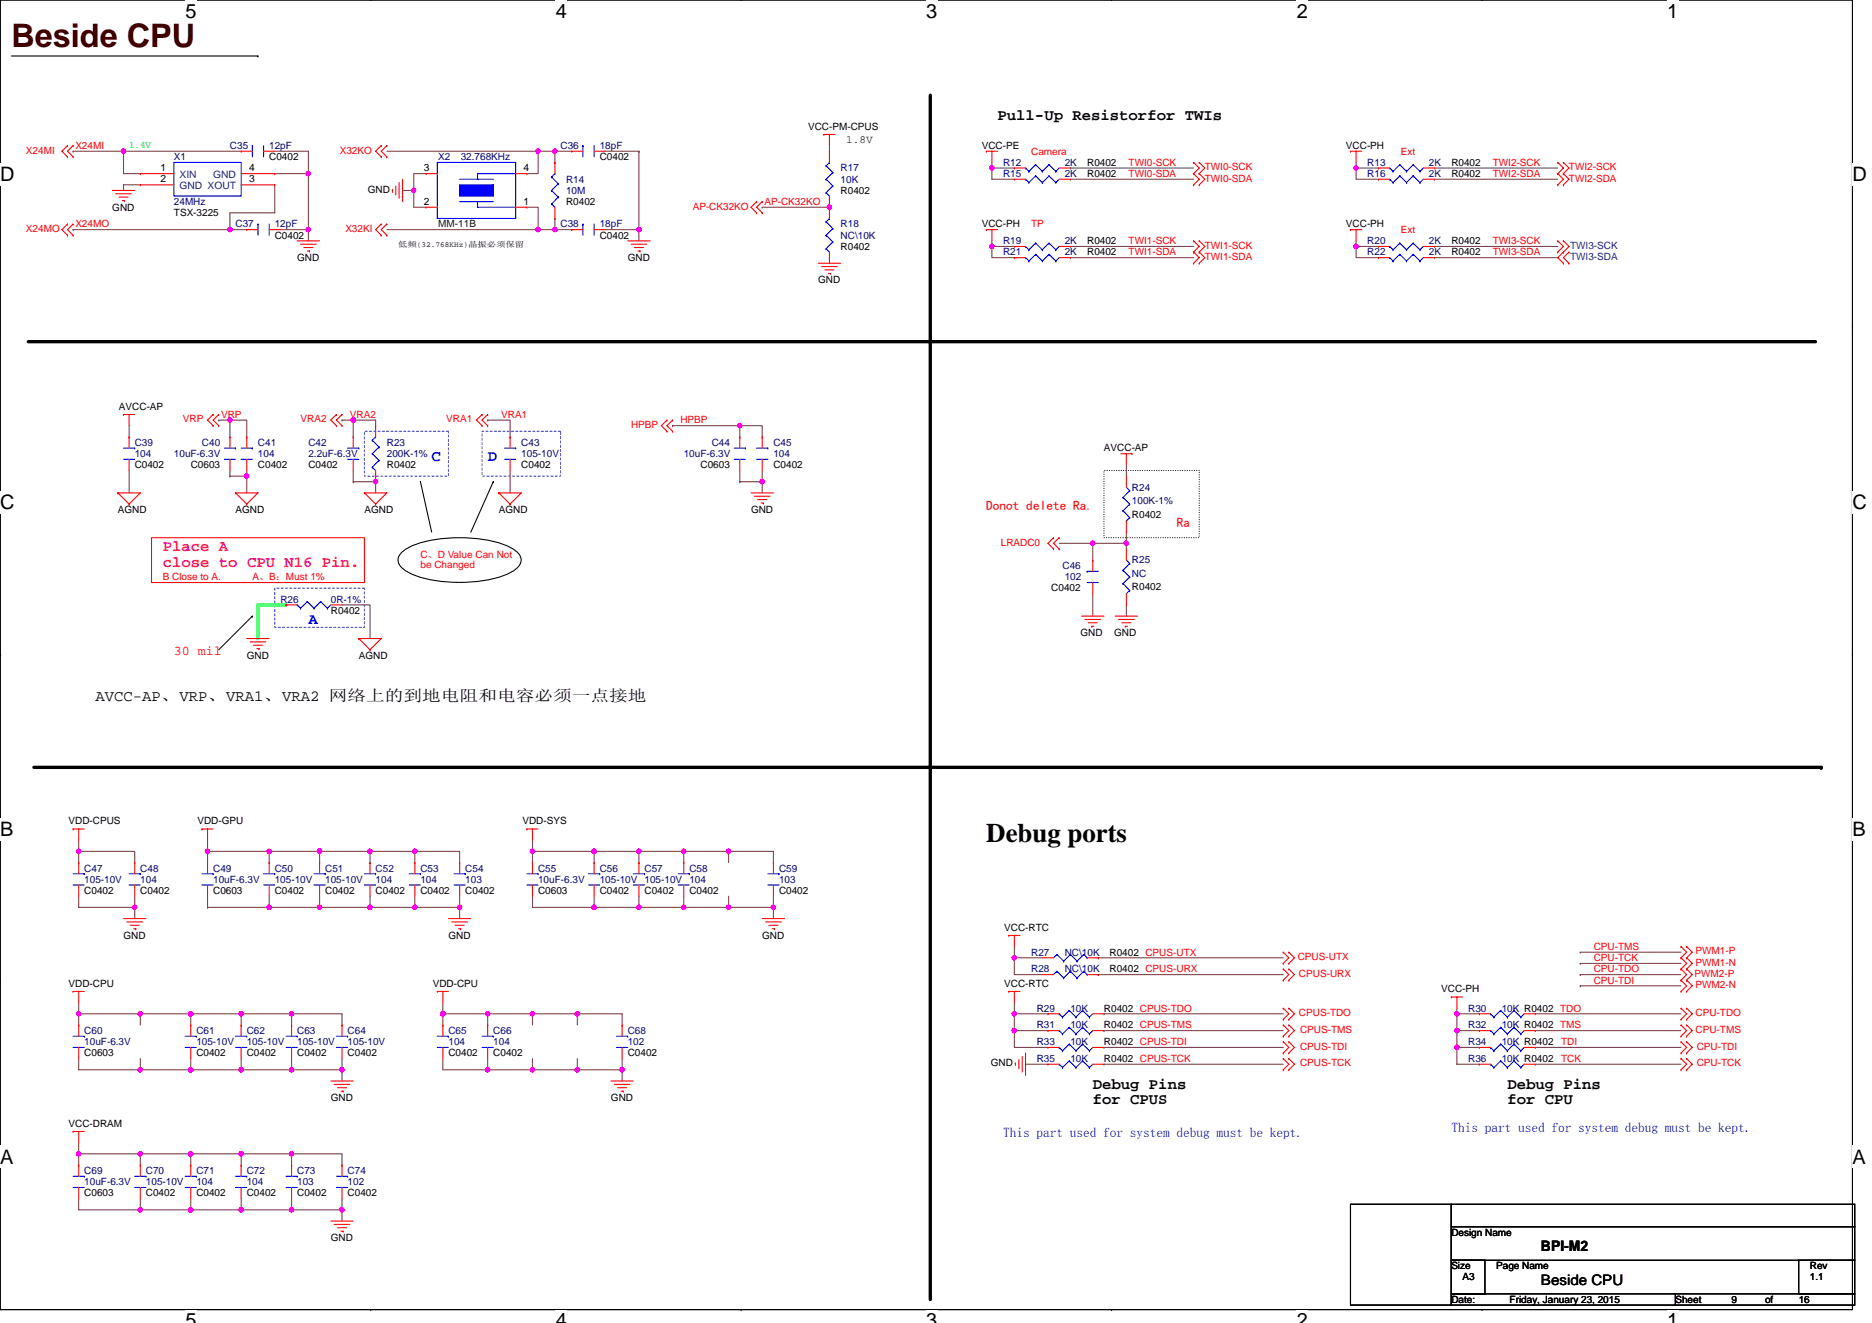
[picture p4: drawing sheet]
<svg xmlns="http://www.w3.org/2000/svg" width="297mm" height="210mm" viewBox="0 0 297 210" stroke-linecap="round" stroke-linejoin="round" font-family="sans-serif">
<path d="M0 0h293.9v207.9h-293.9z" fill="none" stroke="#000" stroke-width=".17"/>
<g fill="#fff">
<path d="M29.4 0h1.8v3.5h-1.8z"/>
<path d="M29.4 207.9h1.8v2h-1.8z"/>
</g>
<path d="M58.8 0h.1M58.8 207.9h.1" fill="none" stroke="#000" stroke-width=".17"/>
<g fill="#fff">
<path d="M88.2 0h1.8v3.5h-1.8z"/>
<path d="M88.2 207.9h1.8v2h-1.8z"/>
</g>
<path d="M117.6 0h.1M117.6 207.9h.1" fill="none" stroke="#000" stroke-width=".17"/>
<g fill="#fff">
<path d="M147 0h1.7v3.5h-1.7z"/>
<path d="M147 207.9h1.7v2h-1.7z"/>
</g>
<path d="M176.4 0h.1M176.4 207.9h.1" fill="none" stroke="#000" stroke-width=".17"/>
<g fill="#fff">
<path d="M205.8 0h1.7v3.5h-1.7z"/>
<path d="M205.8 207.9h1.7v2h-1.7z"/>
</g>
<path d="M235.2 0h.1M235.2 207.9h.1" fill="none" stroke="#000" stroke-width=".17"/>
<g fill="#fff">
<path d="M264.5 0h1.8v3.5h-1.8z"/>
<path d="M264.5 207.9h1.8v2h-1.8z"/>
<path d="M0 26h2.3v3.5h-2.3z"/>
<path d="M293.9 26h2.3v3.5h-2.3z"/>
<path d="M0 77.9h2.3v3.5h-2.3z"/>
<path d="M293.9 77.9h2.3v3.5h-2.3z"/>
</g>
<path d="M0 52h.1M293.9 52h.1" fill="none" stroke="#000" stroke-width=".17"/>
<g fill="#fff">
<path d="M0 129.9h2.1v3.5h-2.1z"/>
<path d="M293.9 129.9h2.1v3.5h-2.1z"/>
</g>
<path d="M0 103.9h.1M293.9 103.9h.1" fill="none" stroke="#000" stroke-width=".17"/>
<path d="M0 103.9h.1" fill="none" stroke="#000" stroke-width=".16"/>
<g fill="#fff">
<path d="M0 181.9h2.2v3.5h-2.2z"/>
<path d="M293.9 181.9h2.2v3.5h-2.2z"/>
</g>
<g fill="none" stroke="#000" stroke-width=".17">
<path d="M1.8 8.9h39.1M40.9 8.9h.1M66.7 76.5h.1M66.7 76.5l1.8 8M78.3 76.5h.1M78.3 76.5l-3.6 8M40 97.8h.1M40 97.8l-5.3 5.3M63.6 87.9a9.2 9.2 0 0 1 5.2-2.2 23.5 23.5 0 0 1 11.5 .9 4 4 0 0 1 2.3 1.8 1.71 1.71 0 0 1-.8 2 13.8 13.8 0 0 1-7.4 2 19.4 19.4 0 0 1-9.7-1.6 2.2 2.2 0 0 1-1.4-2.4zM0 155.9h.1M293.9 155.9h.1M214.3 191.1h16v16h-16z"/>
<path d="M230.3 191.1h64v3.6h-64zM230.3 194.7h64v5.3h-64zM230.3 200h5.3v5.4h-5.3zM230.3 205.4h35.6v1.7h-35.6zM265.8 205.4h28.5v1.7h-28.5zM285.4 200h8.9v5.4h-8.9z"/>
</g>
<path d="M57.8 68.5h13.4v7.1h-13.4zM76.5 68.5h12.4v7.1h-12.4zM43.6 93.3h14.2v6.3h-14.2z" fill="none" stroke="#8000ff" stroke-width=".17" stroke-dasharray=".3 .3"/>
<g fill="none" stroke="#f00" stroke-width=".17">
<path d="M10.7 23.1h.1M10.7 24.9h.1M10.7 35.6h.1M10.7 37.3h.1M10.7 23.1l-.9 .9 .9 .9M10.7 35.6l-.9 .8 .9 .9M11.6 23.1h.1M11.6 24.9h.1M11.6 35.6h.1M11.6 37.3h.1M11.6 23.1l-.9 .9 .9 .9M11.6 35.6l-.9 .8 .9 .9"/>
<path d="M17.8 30.2h3.6M18.3 30.8h2.5M18.9 31.3h1.4M19.4 31.8h.4M19.8 31.8h.1M22.3 27.6h.1M22.3 29.3h.1M22.3 27.6h5.3M22.3 29.3h5.3M38.3 24h.1M38.3 24h1.7M38.3 27.6h5.3"/>
<path d="M38.3 29.3h5.3M39.2 36.4h.1M39.2 36.4h1.7M41.8 24h1.8M42.7 36.4h1.8M43.6 29.3h.1M43.6 27.6h.1M47.2 38.2h3.5M47.7 38.8h2.5M48.2 39.3h1.5M48.8 39.8h.3M49.1 39.8h.1"/>
<path d="M60.5 35.6h.1M60.5 37.3h.1M60.5 23.1h.1M60.5 24.9h.1M60.5 35.6l-.9 .8 .9 .9M60.5 23.1l-.9 .9 .9 .9M61.4 35.6h.1M61.4 37.3h.1M61.4 23.1h.1M61.4 24.9h.1M61.4 35.6l-.9 .8 .9 .9M61.4 23.1l-.9 .9 .9 .9"/>
<path d="M62.3 30.4h.1M62.3 30.1v.3M62.8 29.5v1.4M63.3 29v2.5M63.9 28.4v3.6M67.6 32.9h.1M67.6 27.6h.1M67.6 27.6h1.8M67.6 32.9h1.8M81.8 27.6h1.8M81.8 32.9h1.8M83.6 32.9h.1"/>
<path d="M83.6 27.6h.1M88.1 32.9v1.8M88.1 25.8h.1M88.1 25.8v1.8M90.7 36.4h.1M90.7 24h.1M90.7 24h1.8M90.7 36.4h1.8M94.3 36.4h1.8M94.3 24h1.8M99.6 38.2h3.6M100.1 38.8h2.5"/>
<path d="M100.7 39.3h1.4M101.2 39.8h.4M101.6 39.8h.1M120.1 32h.1M120.1 33.8h.1M120.1 32l-.9 .9 .9 .9M120.9 32h.1M120.9 33.8h.1M120.9 32l-.8 .9 .8 .9M130.7 21.3h.1M130.7 21.3h1.8M131.6 21.3v1.8"/>
<path d="M131.6 32.9h.1M131.6 31.1v1.8M131.6 24h.1M131.6 24v1.8M131.6 32.9v1.8M156.5 24h.1M156.5 36.4h.1M156.5 24h1.8M156.5 36.4h1.8M157.4 24v1.8M157.4 36.4v1.8M160.9 39.1h.1"/>
<path d="M160.9 28.4h.1M160.9 26.7h.1M160.9 39.1h1.8M160.9 28.4h1.8M160.9 26.7h1.8M168.1 39.1h1.7M168.1 28.4h1.7M168.1 26.7h1.7M189.4 38.2h.1M189.4 29.3h.1M189.4 27.6h.1M189.4 25.8h.1"/>
<path d="M189.4 38.2l.9 .9-.9 .9M189.4 27.6l.9 .8-.9 .9M189.4 25.8l.9 .9-.9 .9M190.3 38.2h.1M190.3 29.3h.1M190.3 27.6h.1M190.3 25.8h.1M190.3 38.2l.9 .9-.9 .9M190.3 27.6l.9 .8-.9 .9M190.3 25.8l.9 .9-.9 .9M214.3 24h.1M214.3 36.4h.1"/>
<path d="M214.3 24h1.8M214.3 36.4h1.8M215.2 24v1.8M215.2 36.4v1.8M218.7 39.1h.1M218.7 28.4h.1M218.7 26.7h.1M218.7 39.1h1.8M218.7 28.4h1.8M218.7 26.7h1.8M225.8 39.1h1.8M225.8 28.4h1.8"/>
<path d="M225.8 26.7h1.8M247.2 29.3h.1M247.2 27.6h.1M247.2 25.8h.1M247.2 38.2h.1M247.2 27.6l.9 .8-.9 .9M247.2 25.8l.9 .9-.9 .9M247.2 38.2l.9 .9-.9 .9M248.1 29.3h.1M248.1 27.6h.1M248.1 25.8h.1M248.1 38.2h.1"/>
<path d="M248.1 27.6l.9 .8-.9 .9M248.1 25.8l.9 .9-.9 .9M248.1 38.2l.9 .9-1.8 1.8 .9 .9M129.8 41.8h3.6M130.4 42.3h2.5M130.9 42.8h1.4M131.4 43.4h.4M131.6 40v1.8M131.8 43.4h.1M160.9 40.9h.1M160.9 40.9h1.8M168.1 40.9h1.7"/>
<path d="M189.4 41.8h.1M189.4 40h.1M189.4 40l.9 .9-.9 .9M190.3 41.8h.1M190.3 40h.1M190.3 40l.9 .9-.9 .9M218.7 40.9h.1M218.7 40.9h1.8M225.8 40.9h1.8M247.2 40h.1M248.1 41.8h.1M248.1 40h.1"/>
<path d="M249 40h.1M249 41.8h.1M249 40l-.9 .9 .9 .9M18.7 78.2h3.6l-1.8 1.8M18.7 78.2h.1M18.7 78.2l1.8 1.8M19.6 65.8h.1M19.6 65.8h1.8M20.5 65.8v1.8M20.5 72.9v1.8M20.5 69.3h.1M20.5 69.3v1.8"/>
<path d="M33.8 65.8h.1M33.8 67.6h.1M33.8 65.8l-.9 .9 .9 .9M34.7 65.8h.1M34.7 67.6h.1M34.7 65.8l-.9 .9 .9 .9M36.5 72.9v1.8M36.5 69.3h.1M36.5 69.3v1.8M37.4 78.2h3.5l-1.7 1.8M37.4 78.2h.1M37.4 78.2l1.8 1.8"/>
<path d="M39.2 72.9v1.8M39.2 69.3h.1M39.2 69.3v1.8M53.4 65.8h.1M53.4 67.6h.1M53.4 65.8l-.9 .9 .9 .9M54.3 65.8h.1M54.3 67.6h.1M54.3 65.8l-.9 .9 .9 .9M56 72.9v1.8M56 69.3h.1M56 69.3v1.8"/>
<path d="M57.8 78.2h3.6l-1.8 1.8M57.8 78.2h.1M57.8 78.2l1.8 1.8M59.6 74.7v1.8M59.6 67.6h.1M59.6 67.6v1.7M76.5 65.8h.1M76.5 67.6h.1M76.5 65.8l-.9 .9 .9 .9M77.4 65.8h.1M77.4 67.6h.1M77.4 65.8l-.9 .9 .9 .9"/>
<path d="M79.2 78.2h3.5l-1.8 1.8M79.2 78.2h.1M79.2 78.2l1.7 1.8M80.9 72.9v1.8M80.9 69.3h.1M80.9 69.3v1.8M105.8 66.7h.1M105.8 68.5h.1M105.8 66.7l-.9 .9 .9 .9M106.7 66.7h.1M106.7 68.5h.1M106.7 66.7l-.9 .9 .9 .9"/>
<path d="M117.4 72.9v1.8M117.4 69.3h.1M117.4 69.3v1.8M119.2 78.2h3.5M119.7 78.8h2.5M120.2 79.3h1.5M120.8 79.8h.3M120.9 72.9v1.8M120.9 69.3h.1M120.9 69.3v1.8M121.1 79.8h.1M177.8 72h1.8"/>
<path d="M178.7 72v1.8M178.7 75.6v1.7M179.6 72h.1M20.5 80h.1M24 85.3h33.8v7.2h-33.8zM39.2 80h.1M45.4 96h.1M45.4 96h1.8M52.5 96h1.8M59.6 80h.1M80.9 80h.1M167.2 85.3h.1"/>
<path d="M167.2 87.1h.1M167.2 85.3l-.9 .9 .9 .9M168.1 85.3h.1M168.1 87.1h.1M168.1 85.3l-.9 .9 .9 .9M171.6 97.8h3.6M172.1 98.3h2.5M172.7 98.8h1.4M173.2 99.4h.1M173.2 99.4h.4M173.4 92.5v1.7M173.4 88.9h.1"/>
<path d="M173.4 88.9v1.8M177 97.8h3.5M177.5 98.3h2.5M178 98.8h1.4M178.6 99.4h.1M178.6 99.4h.3M178.7 87.1v1.8M178.7 96h.1M178.7 84.5h.1M178.7 82.7v1.8M178.7 94.2v1.8M39.2 101.3h3.5"/>
<path d="M39.7 101.9h2.5M40.2 102.4h1.5M40.8 103h.3M41.1 103h.1M56.9 101.3h3.6l-1.8 1.8M56.9 101.3h.1M56.9 101.3l1.8 1.8M58.7 103.1h.1M11.6 131.6h.1M11.6 131.6h1.8M12.5 131.6v1.7M12.5 136.9h.1"/>
<path d="M12.5 136.9v1.8M21.4 136.9h.1M21.4 136.9v1.8M32 131.6h.1M32 131.6h1.8M32.9 131.6v1.7M32.9 136.9h.1M32.9 136.9v1.8M42.7 136.9h.1M42.7 136.9v1.8M50.7 136.9h.1M50.7 136.9v1.8"/>
<path d="M58.7 136.9h.1M58.7 136.9v1.8M65.8 136.9h.1M65.8 136.9v1.8M72.9 136.9h.1M72.9 136.9v1.8M83.6 131.6h.1M83.6 131.6h1.8M84.5 131.6v1.7M84.5 136.9h.1M84.5 136.9v1.8M94.3 136.9h.1"/>
<path d="M94.3 136.9v1.8M101.4 136.9h.1M101.4 136.9v1.8M108.5 136.9h.1M108.5 136.9v1.8M122.7 136.9h.1M122.7 136.9v1.8M11.6 157.4h.1M11.6 157.4h1.8M12.5 157.4v1.7M12.5 140.5v1.7M19.6 145.8h3.6"/>
<path d="M20.1 146.3h2.5M20.7 146.9h1.4M21.2 147.4h.3M21.4 140.5v1.7M21.5 147.4h.1M32.9 140.5v1.7M42.7 140.5v1.7M50.7 140.5v1.7M58.7 140.5v1.7M65.8 140.5v1.7M69.4 157.4h.1M69.4 157.4h1.8"/>
<path d="M70.3 157.4v1.7M71.2 145.8h3.5M71.7 146.3h2.5M72.2 146.9h1.5M72.8 147.4h.3M72.9 140.5v1.7M73.1 147.4h.1M84.5 140.5v1.7M94.3 140.5v1.7M101.4 140.5v1.7M108.5 140.5v1.7M120.9 145.8h3.6"/>
<path d="M121.5 146.3h2.5M122 146.9h1.4M122.6 147.4h.3M122.7 140.5v1.7M122.9 147.4h.1M160.1 157.4h.1M160.1 148.5h.1M160.1 157.4h1.7M160.1 148.5h1.7M160.9 157.4v1.7M160.9 148.5v1.7M165.4 152h1.8"/>
<path d="M165.4 154.7h1.8M172.5 152h1.8M172.5 154.7h1.8M174.3 152h.1M174.3 154.7h.1M203.6 151.1h.1M203.6 152.9h.1M203.6 153.8h.1M203.6 155.6h.1M203.6 151.1l.9 .9-.9 .9M203.6 153.8l.9 .9-.9 .9M204.5 151.1h.1"/>
<path d="M204.5 152.9h.1M204.5 153.8h.1M204.5 155.6h.1M204.5 151.1l.9 .9-.9 .9M204.5 153.8l.9 .9-.9 .9M230.3 158.2h.1M230.3 158.2h1.8M231.2 158.2v1.8M266.7 152h.1M266.7 150.2h.1M266.7 153.8h.1M266.7 155.6h.1"/>
<path d="M266.7 157.4h.1M266.7 150.2l.9 .9-.9 .9M266.7 152l.9 .9-.9 .9M266.7 153.8l.9 .9-.9 .9M266.7 155.6l.9 .9-.9 .9M267.6 152h.1M267.6 150.2h.1M267.6 153.8h.1M267.6 155.6h.1M267.6 157.4h.1M267.6 150.2l.9 .9-.9 .9M267.6 152l.9 .9-.9 .9"/>
<path d="M267.6 153.8l.9 .9-.9 .9M267.6 155.6l.9 .9-.9 .9M11.6 179.6h.1M11.6 179.6h1.8M12.5 179.6v1.8M12.5 166.2v1.8M12.5 162.7h.1M12.5 162.7v1.8M30.3 166.2v1.8M30.3 162.7h.1M30.3 162.7v1.8M38.3 166.2v1.8"/>
<path d="M38.3 162.7h.1M38.3 162.7v1.8M46.3 166.2v1.8M46.3 162.7h.1M46.3 162.7v1.8M52.5 171.6h3.5M53 172.1h2.5M53.5 172.6h1.5M54.1 173.2h.3M54.3 166.2v1.8M54.3 162.7h.1M54.3 162.7v1.8"/>
<path d="M54.4 173.2h.1M70.3 166.2v1.8M70.3 162.7h.1M70.3 162.7v1.8M77.4 166.2v1.8M77.4 162.7h.1M77.4 162.7v1.8M96.9 171.6h3.6M97.5 172.1h2.5M98 172.6h1.4M98.5 173.2h.4M98.7 166.2v1.8"/>
<path d="M98.7 162.7h.1M98.7 162.7v1.8M98.9 173.2h.1M161.1 168.7h.1M161.1 168.7v.4M161.7 168.2v1.4M162.2 167.7v2.5M162.7 167.1v3.6M166.3 168.9h.1M166.3 160.9h.1M166.3 166.2h.1M166.3 163.6h.1"/>
<path d="M166.3 163.6h1.8M166.3 168.9h1.8M166.3 160.9h1.8M166.3 166.2h1.8M173.4 168.9h1.8M173.4 160.9h1.8M173.4 166.2h1.8M173.4 163.6h1.8M203.6 162.7h.1M203.6 164.5h.1M203.6 168h.1M203.6 169.8h.1"/>
<path d="M203.6 160h.1M203.6 161.8h.1M203.6 165.4h.1M203.6 167.1h.1M203.6 162.7l.9 .9-.9 .9M203.6 168l.9 .9-.9 .9M203.6 160l.9 .9-.9 .9M203.6 165.4l.9 .8-.9 .9M204.5 162.7h.1M204.5 164.5h.1M204.5 168h.1M204.5 169.8h.1"/>
<path d="M204.5 160h.1M204.5 161.8h.1M204.5 165.4h.1M204.5 167.1h.1M204.5 162.7l.9 .9-.9 .9M204.5 168l.9 .9-.9 .9M204.5 160l.9 .9-.9 .9M204.5 165.4l.9 .8-.9 .9M234.7 163.6h.1M234.7 160.9h.1M234.7 168.9h.1M234.7 166.2h.1"/>
<path d="M234.7 163.6h1.8M234.7 168.9h1.8M234.7 160.9h1.8M234.7 166.2h1.8M241.8 163.6h1.8M241.8 160.9h1.8M241.8 168.9h1.8M241.8 166.2h1.8M266.7 161.8h.1M266.7 160h.1M266.7 169.8h.1M266.7 168h.1"/>
<path d="M266.7 164.5h.1M266.7 162.7h.1M266.7 167.1h.1M266.7 165.4h.1M266.7 160l.9 .9-.9 .9M266.7 168l.9 .9-.9 .9M266.7 162.7l.9 .9-.9 .9M266.7 165.4l.9 .8-.9 .9M267.6 161.8h.1M267.6 160h.1M267.6 169.8h.1M267.6 168h.1"/>
<path d="M267.6 164.5h.1M267.6 162.7h.1M267.6 167.1h.1M267.6 165.4h.1M267.6 160l.9 .9-.9 .9M267.6 168l.9 .9-.9 .9M267.6 162.7l.9 .9-.9 .9M267.6 165.4l.9 .8-.9 .9M12.5 188.5v1.7M12.5 184.9h.1M12.5 184.9v1.8M22.3 188.5v1.7"/>
<path d="M22.3 184.9h.1M22.3 184.9v1.8M30.3 188.5v1.7M30.3 184.9h.1M30.3 184.9v1.8M38.3 188.5v1.7M38.3 184.9h.1M38.3 184.9v1.8M46.3 188.5v1.7M46.3 184.9h.1M46.3 184.9v1.8M52.5 193.8h3.5"/>
<path d="M53 194.3h2.5M53.5 194.9h1.5M54.1 195.4h.3M54.3 188.5v1.7M54.3 184.9h.1M54.3 184.9v1.8M54.4 195.4h.1"/>
</g>
<path d="M147.6 15.1v191.1M4.5 54.2h283.6M5.4 121.8h283.6M289 121.8h.1" fill="none" stroke="#000" stroke-width=".53"/>
<path d="M175.2 74.7h15.1v10.6h-15.1z" fill="none" stroke="#000" stroke-width=".17" stroke-dasharray="0 .3"/>
<g fill="none" stroke="#804040" stroke-width=".17">
<path d="M11.6 36.4h.1M11.6 24h.1M11.6 36.4h27.6M11.6 24h8M19.6 24h.1M19.6 24h18.7M19.6 24v3.6h2.7M22.3 29.3h-2.7v.9M36.5 36.4h.1M43.6 24h5.3v3.6M43.6 29.3v4.5h-7.1v2.6M43.6 27.6h5.3"/>
<path d="M44.5 36.4h4.4M48.9 36.4h.1M48.9 27.6h.1M48.9 27.6v10.6M61.4 24h24v3.6h-1.8M63.9 30.2h1.8M65.7 30.2h.1M65.7 30.2v2.7h1.9M67.6 27.6h-1.9v2.6M83.6 32.9h1.8v3.5h-24M85.4 36.4h5.3M85.4 36.4h.1"/>
<path d="M85.4 24h.1M85.4 24h2.7M88.1 24h2.6M88.1 24h.1M88.1 34.7h.1M88.1 24v1.8M88.1 34.7v1.7M96.1 36.4h5.3M96.1 24h5.3M101.4 24v14.2M101.4 24h.1M120.9 32.9h.1"/>
<path d="M120.9 32.9h10.7M131.6 23.1v.9M157.4 26.7v1.7h3.5M157.4 26.7h.1M157.4 25.8v.9M157.4 39.1v1.8h3.5M157.4 39.1h.1M157.4 38.2v.9M157.4 39.1h3.5M157.4 26.7h3.5M169.8 39.1h.1M169.8 26.7h.1"/>
<path d="M169.8 28.4h.1M169.8 39.1h19.6M169.8 26.7h19.6M169.8 28.4h19.6M215.2 26.7v1.7h3.5M215.2 26.7h.1M215.2 25.8v.9M215.2 39.1v1.8h3.5M215.2 39.1h.1M215.2 38.2v.9M215.2 39.1h3.5M215.2 26.7h3.5"/>
<path d="M227.6 28.4h.1M227.6 26.7h.1M227.6 39.1h.1M227.6 39.1h19.6M227.6 26.7h19.6M227.6 28.4h19.6M169.8 40.9h.1M169.8 40.9h19.6M227.6 40.9h.1M227.6 40.9h19.6M20.5 67.6v1.7M20.5 74.7v3.5"/>
<path d="M34.7 66.7h.1M34.7 66.7h1.8M36.5 66.7v2.6M36.5 74.7v.9M36.5 75.6h.1M36.5 66.7h2.7v2.6M36.5 66.7h.1M36.5 75.6h2.7M39.2 74.7v.9M39.2 75.6v2.6M54.3 66.7h5.3v.9M54.3 66.7h.1"/>
<path d="M56 76.5h.1M56 66.7v2.6M56 74.7v1.8M56 76.5h3.6v1.7M56 66.7h.1M77.4 66.7h3.5v2.6M77.4 66.7h.1M80.9 74.7v3.5M106.7 67.6h.1M106.7 67.6h10.7M117.4 67.6h.1M117.4 67.6h3.5v1.7"/>
<path d="M117.4 76.5h.1M117.4 74.7v1.8M117.4 76.5h3.5M117.4 67.6v1.7M120.9 74.7v1.8M120.9 76.5v1.7M178.7 73.8v1.8M54.3 96h4.4v5.3M168.1 86.2h5.3M173.4 86.2h.1M173.4 86.2v2.7M173.4 94.2v3.6"/>
<path d="M173.4 86.2h5.3M178.7 84.5v1.7M178.7 96v1.8M178.7 86.2h.1M178.7 86.2v.9M12.5 135.1v1.8M12.5 135.1h8.9v1.8M12.5 135.1h.1M12.5 133.3v1.8M32.9 135.1h.1M32.9 135.1h9.8M32.9 133.3v1.8"/>
<path d="M32.9 135.1v1.8M42.7 135.1v1.8M42.7 135.1h.1M42.7 135.1h23.1M50.7 135.1v1.8M50.7 135.1h.1M58.7 135.1v1.8M58.7 135.1h.1M65.8 135.1h7.1v1.8M65.8 135.1h.1M65.8 135.1v1.8M84.5 133.3v1.8"/>
<path d="M84.5 135.1h.1M84.5 135.1h9.8M84.5 135.1v1.8M94.3 135.1h28.4v1.8M94.3 135.1h.1M94.3 135.1v1.8M101.4 135.1v1.8M101.4 135.1h.1M108.5 135.1v1.8M108.5 135.1h.1M115.6 135.1v1.8M115.6 135.1h.1"/>
<path d="M12.5 159.1v1.8M12.5 142.2v1.8h8.9M21.4 144h.1M21.4 142.2v1.8M21.4 144v1.8M32.9 144h.1M32.9 142.2v1.8M32.9 144h9.8M42.7 144h8M42.7 142.2v1.8M50.7 142.2v1.8M50.7 144h.1"/>
<path d="M50.7 144h22.2M58.7 142.2v1.8M58.7 144h.1M65.8 142.2v1.8M65.8 144h.1M70.3 159.1v1.8M72.9 142.2v1.8M72.9 144v1.8M84.5 142.2v1.8h9.8M94.3 144h.1M94.3 142.2v1.8M94.3 144h28.4"/>
<path d="M101.4 142.2v1.8M101.4 144h.1M108.5 142.2v1.8M108.5 144h.1M115.6 142.2v1.8M115.6 144h.1M122.7 144h.1M122.7 142.2v1.8M122.7 144v1.8M160.9 159.1v1.8M160.9 152v2.7h4.5M160.9 152h.1"/>
<path d="M160.9 150.2v1.8M160.9 152h4.5M174.3 152h.1M174.3 154.7h.1M174.3 152h29.3M174.3 154.7h29.3M250.7 151.1h.1M250.7 152.9h.1M250.7 154.7h.1M250.7 156.5h.1M250.7 154.7h16M250.7 151.1h16"/>
<path d="M250.7 152.9h16M250.7 156.5h16M12.5 160.9h.1M12.5 160.9h41.8v1.8M12.5 160.9v1.8M12.5 168v1.8h9.8M22.3 169.8h.1M22.3 160.9v1.8M22.3 160.9h.1M22.3 168v1.8M22.3 169.8h32M30.3 168v1.8"/>
<path d="M30.3 160.9v1.8M30.3 160.9h.1M30.3 169.8h.1M38.3 160.9v1.8M38.3 168v1.8M38.3 169.8h.1M38.3 160.9h.1M46.3 168v1.8M46.3 169.8h.1M46.3 160.9v1.8M46.3 160.9h.1M54.3 169.8h.1"/>
<path d="M54.3 168v1.8M54.3 169.8v1.8M70.3 160.9h.1M70.3 160.9h28.4v1.8M70.3 168v1.8h7.1M70.3 160.9v1.8M77.4 168v1.8M77.4 160.9v1.8M77.4 160.9h.1M77.4 169.8h.1M77.4 169.8h21.3M84.5 160.9v1.8"/>
<path d="M84.5 168v1.8M84.5 169.8h.1M84.5 160.9h.1M91.6 168v1.8M91.6 169.8h.1M91.6 160.9v1.8M91.6 160.9h.1M98.7 169.8h.1M98.7 168v1.8M98.7 169.8v1.8M160.9 160.9h.1M160.9 160.9v2.7h5.4"/>
<path d="M160.9 163.6v2.6h5.4M160.9 163.6h.1M160.9 160.9h5.4M162.7 168.9h3.6M175.2 163.6h.1M175.2 160.9h.1M175.2 166.2h.1M175.2 168.9h.1M175.2 160.9h28.4M175.2 163.6h28.4M175.2 166.2h28.4M175.2 168.9h28.4"/>
<path d="M231.2 160.9h.1M231.2 163.6h.1M231.2 166.2h.1M231.2 163.6v2.6M231.2 166.2v2.7h3.5M231.2 160v.9h3.5M231.2 163.6h3.5M231.2 166.2h3.5M231.2 160.9v2.7M243.6 160.9h.1M243.6 163.6h.1M243.6 166.2h.1"/>
<path d="M243.6 168.9h.1M243.6 160.9h23.1M243.6 163.6h23.1M243.6 166.2h23.1M243.6 168.9h23.1M12.5 183.1h.1M12.5 181.4v1.7M12.5 183.1h41.8v1.8M12.5 183.1v1.8M12.5 190.2v1.8h9.8M22.3 192h.1M22.3 183.1v1.8"/>
<path d="M22.3 183.1h.1M22.3 190.2v1.8M22.3 192h32M30.3 190.2v1.8M30.3 183.1v1.8M30.3 183.1h.1M30.3 192h.1M38.3 183.1v1.8M38.3 190.2v1.8M38.3 192h.1M38.3 183.1h.1M46.3 190.2v1.8"/>
<path d="M46.3 192h.1M46.3 183.1v1.8M46.3 183.1h.1M54.3 192h.1M54.3 190.2v1.8M54.3 192v1.8"/>
</g>
<g fill="#f0f" stroke="#f0f" stroke-width=".17">
<circle cx="19.6" cy="24" r=".35"/>
<circle cx="48.9" cy="36.4" r=".35"/>
<circle cx="48.9" cy="27.5" r=".35"/>
<circle cx="36.5" cy="36.4" r=".35"/>
<circle cx="101.4" cy="36.4" r=".35"/>
<circle cx="85.4" cy="36.4" r=".35"/>
<circle cx="88" cy="24" r=".35"/>
<circle cx="88" cy="36.4" r=".35"/>
<circle cx="131.6" cy="32.9" r=".35"/>
<circle cx="59.6" cy="76.4" r=".35"/>
<circle cx="56" cy="66.7" r=".35"/>
<circle cx="39.1" cy="75.6" r=".35"/>
<circle cx="36.5" cy="66.7" r=".35"/>
<circle cx="160.9" cy="160.9" r=".35"/>
<circle cx="160.9" cy="163.6" r=".35"/>
<circle cx="160.9" cy="152" r=".35"/>
<circle cx="231.2" cy="160.9" r=".35"/>
<circle cx="231.2" cy="163.6" r=".35"/>
<circle cx="231.2" cy="166.2" r=".35"/>
<circle cx="65.6" cy="30.2" r=".34"/>
<circle cx="157.4" cy="26.7" r=".35"/>
<circle cx="12.5" cy="160.9" r=".35"/>
<circle cx="122.7" cy="144" r=".35"/>
<circle cx="115.6" cy="144" r=".35"/>
<circle cx="115.6" cy="135.1" r=".35"/>
<circle cx="108.5" cy="144" r=".35"/>
<circle cx="94.3" cy="144" r=".35"/>
<circle cx="101.4" cy="135.1" r=".35"/>
<circle cx="94.3" cy="135.1" r=".35"/>
<circle cx="108.5" cy="135.1" r=".35"/>
<circle cx="21.4" cy="144" r=".35"/>
<circle cx="12.5" cy="135.1" r=".35"/>
<circle cx="72.9" cy="144" r=".35"/>
<circle cx="65.8" cy="144" r=".35"/>
<circle cx="65.8" cy="135.1" r=".35"/>
<circle cx="58.7" cy="144" r=".35"/>
<circle cx="50.7" cy="135.1" r=".35"/>
<circle cx="42.7" cy="135.1" r=".35"/>
<circle cx="32.9" cy="135.1" r=".35"/>
<circle cx="54.3" cy="169.8" r=".35"/>
<circle cx="46.3" cy="169.8" r=".35"/>
<circle cx="42.7" cy="144" r=".35"/>
<circle cx="46.3" cy="160.9" r=".35"/>
<circle cx="38.3" cy="169.8" r=".35"/>
<circle cx="30.3" cy="169.8" r=".35"/>
<circle cx="22.3" cy="169.8" r=".35"/>
<circle cx="30.3" cy="160.9" r=".35"/>
<circle cx="22.3" cy="160.9" r=".35"/>
<circle cx="84.5" cy="135.1" r=".35"/>
<circle cx="70.3" cy="160.9" r=".35"/>
<circle cx="98.7" cy="169.8" r=".35"/>
<circle cx="91.6" cy="169.8" r=".35"/>
<circle cx="91.6" cy="160.9" r=".35"/>
<circle cx="84.5" cy="169.8" r=".35"/>
<circle cx="77.4" cy="160.9" r=".35"/>
<circle cx="58.7" cy="135.1" r=".35"/>
<circle cx="38.3" cy="160.9" r=".35"/>
<circle cx="50.7" cy="144" r=".35"/>
<circle cx="101.4" cy="144" r=".35"/>
<circle cx="173.4" cy="86.2" r=".35"/>
<circle cx="77.4" cy="169.8" r=".35"/>
<circle cx="84.5" cy="160.9" r=".35"/>
<circle cx="12.5" cy="183.1" r=".35"/>
<circle cx="54.3" cy="192" r=".35"/>
<circle cx="46.3" cy="192" r=".35"/>
<circle cx="46.3" cy="183.1" r=".35"/>
<circle cx="38.3" cy="192" r=".35"/>
<circle cx="30.3" cy="192" r=".35"/>
<circle cx="22.3" cy="192" r=".35"/>
<circle cx="30.3" cy="183.1" r=".35"/>
<circle cx="22.3" cy="183.1" r=".35"/>
<circle cx="38.3" cy="183.1" r=".35"/>
<circle cx="85.4" cy="24" r=".35"/>
<circle cx="157.4" cy="39.1" r=".35"/>
<circle cx="117.4" cy="67.6" r=".35"/>
<circle cx="120.9" cy="76.4" r=".35"/>
<circle cx="215.2" cy="26.7" r=".35"/>
<circle cx="215.2" cy="39.1" r=".35"/>
<circle cx="178.7" cy="86.2" r=".35"/>
</g>
<path d="M40.9 96v5.3M40.9 96h.1M40.9 96h4.5" fill="none" stroke="#00ff40" stroke-width=".53"/>
<g fill="none" stroke="#00f" stroke-width=".17">
<path d="M27.6 25.8h10.7v5.3h-10.7zM40 23.1h.1M40 23.1v1.8M40.9 35.6h.1M40.9 35.6v1.7M41.8 23.1v1.8M42.7 35.6v1.7M69.4 25.8h12.4v8.9h-12.4zM72.9 28.4h5.4M72.9 32h5.4M75.8 27.6h6M75.8 32v.9h6"/>
<path d="M75.8 27.6h.1M75.8 27.6v.8M87.5 32.4h.1M87.5 30.2h.1M87.5 28.1h.1M87.5 32.4l.6 .5M87.5 30.2l1.1 1.1M87.5 28.1l1.1 1.1M88.1 27.6h.1M88.1 27.6l-.6 .5M88.6 31.3h.1M88.6 29.2h.1"/>
<path d="M88.6 31.3l-1.1 1.1M88.6 29.2l-1.1 1M92.5 35.6h.1M92.5 23.1h.1M92.5 23.1v1.8M92.5 35.6v1.7M94.3 35.6v1.7M94.3 23.1v1.8M131.1 39.5h.1M131.1 37.3h.1M131.1 35.2h.1M131.1 30.6h.1"/>
<path d="M131.1 28.4h.1M131.1 26.3h.1M131.1 39.5l.5 .5M131.1 37.3l1 1.1M131.1 35.2l1 1.1M131.1 30.6l.5 .5M131.1 28.4l1 1.1M131.1 26.3l1 1.1M131.6 34.7h.1M131.6 25.8h.1M131.6 34.7l-.5 .5M131.6 25.8l-.5 .5"/>
<path d="M132.1 38.4h.1M132.1 36.3h.1M132.1 29.5h.1M132.1 27.4h.1M132.1 38.4l-1 1.1M132.1 36.3l-1 1M132.1 29.5l-1 1.1M132.1 27.4l-1 1M162.7 39.1h.1M162.7 28.4h.1M162.7 26.7h.1M162.7 39.1l.6 .5"/>
<path d="M162.7 28.4l.6 .6M162.7 26.7l.6 .5M163.3 39.6h.1M163.3 29h.1M163.3 27.2h.1M164.3 38.6h.1M164.3 27.9h.1M164.3 26.1h.1M164.3 38.6l1.1 1M164.3 38.6l-1 1M164.3 27.9l1.1 1.1M164.3 27.9l-1 1.1"/>
<path d="M164.3 26.1l1.1 1.1M164.3 26.1l-1 1.1M165.4 39.6h.1M165.4 29h.1M165.4 27.2h.1M166.5 38.6h.1M166.5 27.9h.1M166.5 26.1h.1M166.5 38.6l1 1M166.5 38.6l-1.1 1M166.5 27.9l1 1.1M166.5 27.9l-1.1 1.1"/>
<path d="M166.5 26.1l1 1.1M166.5 26.1l-1.1 1.1M167.5 39.6h.1M167.5 29h.1M167.5 27.2h.1M168.1 39.1l-.6 .5M168.1 28.4l-.6 .6M168.1 26.7l-.6 .5M220.5 39.1h.1M220.5 28.4h.1M220.5 26.7h.1M220.5 39.1l.5 .5"/>
<path d="M220.5 28.4l.5 .6M220.5 26.7l.5 .5M221 39.6h.1M221 29h.1M221 27.2h.1M222.1 38.6h.1M222.1 27.9h.1M222.1 26.1h.1M222.1 38.6l1.1 1M222.1 38.6l-1.1 1M222.1 27.9l1.1 1.1M222.1 27.9l-1.1 1.1"/>
<path d="M222.1 26.1l1.1 1.1M222.1 26.1l-1.1 1.1M223.2 39.6h.1M223.2 29h.1M223.2 27.2h.1M224.2 38.6h.1M224.2 27.9h.1M224.2 26.1h.1M224.2 38.6l1.1 1M224.2 38.6l-1 1M224.2 27.9l1.1 1.1M224.2 27.9l-1 1.1"/>
<path d="M224.2 26.1l1.1 1.1M224.2 26.1l-1 1.1M225.3 39.6h.1M225.3 29h.1M225.3 27.2h.1M225.8 39.1l-.5 .5M225.8 28.4l-.5 .6M225.8 26.7l-.5 .5M162.7 40.9h.1M162.7 40.9l.6 .5M163.3 41.4h.1M164.3 40.4h.1"/>
<path d="M164.3 40.4l1.1 1M164.3 40.4l-1 1M165.4 41.4h.1M166.5 40.4h.1M166.5 40.4l1 1M166.5 40.4l-1.1 1M167.5 41.4h.1M168.1 40.9l-.6 .5M220.5 40.9h.1M220.5 40.9l.5 .5M221 41.4h.1M222.1 40.4h.1"/>
<path d="M222.1 40.4l1.1 1M222.1 40.4l-1.1 1M223.2 41.4h.1M224.2 40.4h.1M224.2 40.4l1.1 1M224.2 40.4l-1 1M225.3 41.4h.1M225.8 40.9l-.5 .5M19.6 72.9h1.8M19.6 71.1h1.8M21.4 71.1h.1M35.6 72.9h1.8"/>
<path d="M35.6 71.1h1.8M37.4 71.1h.1M38.3 72.9h1.7M38.3 71.1h1.7M40 71.1h.1M55.2 72.9h1.7M55.2 71.1h1.7M56.9 71.1h.1M59.1 74.1h.1M59.1 72h.1M59.1 69.9h.1M59.1 74.1l.5 .6"/>
<path d="M59.1 72l1 1.1M59.1 69.9l1 1.1M59.6 69.3h.1M59.6 69.3l-.5 .6M60.1 73.1h.1M60.1 71h.1M60.1 73.1l-1 1M60.1 71l-1 1M80 72.9h1.8M80 71.1h1.8M81.8 71.1h.1M116.5 72.9h1.8"/>
<path d="M116.5 71.1h1.8M118.3 71.1h.1M120.1 72.9h1.7M120.1 71.1h1.7M121.8 71.1h.1M178.2 79h.1M178.2 79l1.1 1M178.7 77.3l.6 .6M179.3 77.9h.1M179.3 77.9l-1.1 1.1M47.2 96h.1M47.2 96l.5 .5"/>
<path d="M47.7 96.5h.1M48.8 95.5h.1M48.8 95.5l1 1M48.8 95.5l-1.1 1M49.8 96.5h.1M50.9 95.5h.1M50.9 95.5l1.1 1M50.9 95.5l-1.1 1M52 96.5h.1M52.5 96l-.5 .5M172.5 92.5h1.8M172.5 90.7h.1"/>
<path d="M172.5 90.7h1.8M178.2 90.5h.1M178.2 92.6h.1M178.2 81.1h.1M178.2 90.5l1.1 1.1M178.2 92.6l1.1 1.1M178.2 81.1l1.1 1M178.7 94.2h.1M178.7 82.7h.1M178.7 88.9l.6 .5M179.3 89.4h.1M179.3 91.6h.1"/>
<path d="M179.3 93.7h.1M179.3 80h.1M179.3 82.1h.1M179.3 89.4l-1.1 1.1M179.3 91.6l-1.1 1M179.3 93.7l-.6 .5M179.3 80l-1.1 1.1M179.3 82.1l-.6 .6M11.6 138.7h1.8M13.4 138.7h.1M20.5 138.7h1.8M22.3 138.7h.1"/>
<path d="M32 138.7h1.8M33.8 138.7h.1M41.8 138.7h1.8M43.6 138.7h.1M49.8 138.7h1.8M51.6 138.7h.1M57.8 138.7h1.8M59.6 138.7h.1M64.9 138.7h1.8M66.7 138.7h.1M72 138.7h1.8M73.8 138.7h.1"/>
<path d="M83.6 138.7h1.8M85.4 138.7h.1M93.4 138.7h1.8M95.2 138.7h.1M100.5 138.7h1.8M102.3 138.7h.1M107.6 138.7h1.8M109.4 138.7h.1M121.8 138.7h1.8M123.6 138.7h.1M11.6 140.5h1.8M20.5 140.5h1.8"/>
<path d="M32 140.5h1.8M41.8 140.5h1.8M49.8 140.5h1.8M57.8 140.5h1.8M64.9 140.5h1.8M72 140.5h1.8M83.6 140.5h1.8M93.4 140.5h1.8M100.5 140.5h1.8M107.6 140.5h1.8M121.8 140.5h1.8M167.7 151.5h.1"/>
<path d="M167.7 154.2h.1M167.7 151.5l-.5 .5M167.7 151.5l1.1 1M167.7 154.2l-.5 .5M167.7 154.2l1.1 1M168.8 152.5h.1M168.8 155.2h.1M169.8 151.5h.1M169.8 154.2h.1M169.8 151.5l-1 1M169.8 151.5l1.1 1M169.8 154.2l-1 1"/>
<path d="M169.8 154.2l1.1 1M170.9 152.5h.1M170.9 155.2h.1M172 151.5h.1M172 154.2h.1M172 151.5l-1.1 1M172 151.5l.5 .5M172 154.2l-1.1 1M172 154.2l.5 .5M172.5 152h.1M172.5 154.7h.1M11.6 166.2h1.8"/>
<path d="M11.6 164.5h1.8M13.4 164.5h.1M29.4 166.2h1.8M29.4 164.5h1.8M31.2 164.5h.1M37.4 166.2h1.8M37.4 164.5h1.8M39.2 164.5h.1M45.4 166.2h1.8M45.4 164.5h1.8M47.2 164.5h.1M53.4 166.2h1.8"/>
<path d="M53.4 164.5h1.8M55.2 164.5h.1M69.4 166.2h1.8M69.4 164.5h1.8M71.2 164.5h.1M76.5 166.2h1.8M76.5 164.5h1.8M78.3 164.5h.1M97.8 166.2h1.8M97.8 164.5h1.8M99.6 164.5h.1M168.1 168.9h.1"/>
<path d="M168.1 160.9h.1M168.1 166.2h.1M168.1 163.6h.1M168.1 168.9l.5 .5M168.1 160.9l.5 .5M168.1 166.2l.5 .6M168.1 163.6l.5 .5M168.6 169.4h.1M168.6 161.4h.1M168.6 166.8h.1M168.6 164.1h.1M169.7 168.4h.1"/>
<path d="M169.7 160.4h.1M169.7 165.7h.1M169.7 163h.1M169.7 168.4l1 1M169.7 168.4l-1.1 1M169.7 160.4l1 1M169.7 160.4l-1.1 1M169.7 165.7l1 1.1M169.7 165.7l-1.1 1.1M169.7 163l1 1.1M169.7 163l-1.1 1.1M170.7 169.4h.1"/>
<path d="M170.7 161.4h.1M170.7 166.8h.1M170.7 164.1h.1M171.8 168.4h.1M171.8 160.4h.1M171.8 165.7h.1M171.8 163h.1M171.8 168.4l1.1 1M171.8 168.4l-1.1 1M171.8 160.4l1.1 1M171.8 160.4l-1.1 1M171.8 165.7l1.1 1.1"/>
<path d="M171.8 165.7l-1.1 1.1M171.8 163l1.1 1.1M171.8 163l-1.1 1.1M172.9 169.4h.1M172.9 161.4h.1M172.9 166.8h.1M172.9 164.1h.1M173.4 168.9l-.5 .5M173.4 160.9l-.5 .5M173.4 166.2l-.5 .6M173.4 163.6l-.5 .5M236.5 163.6h.1"/>
<path d="M236.5 160.9h.1M236.5 168.9h.1M236.5 166.2h.1M236.5 163.6l.5 .5M236.5 160.9l.5 .5M236.5 168.9l.5 .5M236.5 166.2l.5 .6M237 164.1h.1M237 161.4h.1M237 169.4h.1M237 166.8h.1M238.1 163h.1"/>
<path d="M238.1 160.4h.1M238.1 168.4h.1M238.1 165.7h.1M238.1 163l1.1 1.1M238.1 163l-1.1 1.1M238.1 160.4l1.1 1M238.1 160.4l-1.1 1M238.1 168.4l1.1 1M238.1 168.4l-1.1 1M238.1 165.7l1.1 1.1M238.1 165.7l-1.1 1.1M239.2 164.1h.1"/>
<path d="M239.2 161.4h.1M239.2 169.4h.1M239.2 166.8h.1M240.2 163h.1M240.2 160.4h.1M240.2 168.4h.1M240.2 165.7h.1M240.2 163l1.1 1.1M240.2 163l-1 1.1M240.2 160.4l1.1 1M240.2 160.4l-1 1M240.2 168.4l1.1 1"/>
<path d="M240.2 168.4l-1 1M240.2 165.7l1.1 1.1M240.2 165.7l-1 1.1M241.3 164.1h.1M241.3 161.4h.1M241.3 169.4h.1M241.3 166.8h.1M241.8 163.6l-.5 .5M241.8 160.9l-.5 .5M241.8 168.9l-.5 .5M241.8 166.2l-.5 .6M11.6 188.5h1.8"/>
<path d="M11.6 186.7h1.8M13.4 186.7h.1M21.4 188.5h1.8M21.4 186.7h1.8M23.2 186.7h.1M29.4 188.5h1.8M29.4 186.7h1.8M31.2 186.7h.1M37.4 188.5h1.8M37.4 186.7h1.8M39.2 186.7h.1M45.4 188.5h1.8"/>
<path d="M45.4 186.7h1.8M47.2 186.7h.1M53.4 188.5h1.8M53.4 186.7h1.8M55.2 186.7h.1"/>
</g>
<path d="M72.9 29.3v1.8h5.4v-1.8z" fill-rule="evenodd" fill="#00f" stroke="#00f" stroke-width=".17"/>
<text font-size="5.1" fill="#400000" x="1.8" y="7.4">Beside CPU</text>
<text font-size="4.3" x="156.5" y="133.7">Debug ports</text>
<g font-size="3.2">
<text x="29.4" y="2.8">5</text>
<text x="88.2" y="2.8">4</text>
<text x="147" y="2.8">3</text>
<text x="205.8" y="2.8">2</text>
<text x="264.5" y="2.8">1</text>
<text x="0" y="28.8">D</text>
<text x="293.9" y="28.8">D</text>
<text x="0" y="80.8">C</text>
<text x="293.9" y="80.8">C</text>
<text x="0" y="132.7">B</text>
<text x="293.9" y="132.7">B</text>
<text x="0" y="184.7">A</text>
<text x="293.9" y="184.7">A</text>
<text x="29.4" y="210.7">5</text>
<text x="88.2" y="210.7">4</text>
<text x="147" y="210.7">3</text>
<text x="205.8" y="210.7">2</text>
<text x="264.5" y="210.7">1</text>
</g>
<g font-size="2.5">
<text x="158.3" y="19">Pull-Up Resistorfor TWIs</text>
<text x="15.2" y="111.3">AVCC-AP、VRP、VRA1、VRA2 网络上的到地电阻和电容必须一点接地</text>
<text x="173.4" y="172.8">Debug Pins</text>
<text x="239.2" y="172.8">Debug Pins</text>
<text x="173.4" y="175.3">for CPUS</text>
<text x="239.2" y="175.3">for CPU</text>
</g>
<g font-size="2.5" fill="#00f">
<text x="68.5" y="73.2">C</text>
<text x="77.4" y="73.2">D</text>
<text x="48.9" y="99">A</text>
</g>
<g font-size="2.5" fill="#ff0080">
<text x="25.8" y="87.4">Place A</text>
<text x="25.8" y="89.9">close to CPU N16 Pin.</text>
</g>
<g font-size="2.3">
<text x="244.5" y="203.9">Beside CPU</text>
<text x="244.5" y="198.6">BPI-M2</text>
</g>
<g font-size="2.1" fill="#f00">
<text x="156.5" y="80.9">Donot delete Ra.</text>
<text x="186.7" y="83.6">Ra</text>
<text x="27.6" y="103.9">30 mil</text>
</g>
<g font-size="2.1" fill="#00f">
<text x="230.3" y="179.6">This part used for system debug must be kept.</text>
<text x="159.2" y="180.5">This part used for system debug must be kept.</text>
</g>
<text font-size="1.8" fill="#008000" x="134.3" y="22.7">1.8V</text>
<g font-size="1.6" fill="#f00">
<text x="12" y="23.6">X24MI</text>
<text x="4.1" y="24.4">X24MI</text>
<text x="53.9" y="24.4">X32KO</text>
<text x="163.6" y="24.5">Camera</text>
<text x="179.1" y="26.3">TWI0-SCK</text>
<text x="179.1" y="28.1">TWI0-SDA</text>
<text x="191.2" y="28.8">TWI0-SDA</text>
<text x="191.2" y="27">TWI0-SCK</text>
<text x="222.3" y="24.5">Ext</text>
<text x="236.9" y="28.1">TWI2-SDA</text>
<text x="236.9" y="26.3">TWI2-SCK</text>
<text x="249" y="28.8">TWI2-SDA</text>
<text x="249" y="27">TWI2-SCK</text>
<text x="109.9" y="33.3">AP-CK32KO</text>
<text x="121.3" y="32.5">AP-CK32KO</text>
<text x="4.1" y="36.8">X24MO</text>
<text x="12" y="36.1">X24MO</text>
<text x="54.8" y="36.8">X32KI</text>
<text x="163.6" y="36.1">TP</text>
<text x="179.1" y="38.8">TWI1-SCK</text>
<text x="179.1" y="40.5">TWI1-SDA</text>
<text x="191.2" y="41.3">TWI1-SDA</text>
<text x="191.2" y="39.5">TWI1-SCK</text>
<text x="222.3" y="37">Ext</text>
<text x="236.9" y="40.5">TWI3-SDA</text>
<text x="236.9" y="38.8">TWI3-SCK</text>
<text x="29" y="67">VRP</text>
<text x="35.1" y="66.3">VRP</text>
<text x="47.7" y="67">VRA2</text>
<text x="55.5" y="66.3">VRA2</text>
<text x="70.8" y="67">VRA1</text>
<text x="79.5" y="66.3">VRA1</text>
<text x="100.1" y="67.9">HPBP</text>
<text x="108" y="67.2">HPBP</text>
<text x="66.7" y="88.5">C、D Value Can Not</text>
<text x="158.8" y="86.6">LRADC0</text>
<text x="25.8" y="92.1">B Close to A.</text>
<text x="40" y="92.1">A、B：Must 1%</text>
<text x="66.7" y="90.2">be Changed</text>
<text x="205.9" y="152.4">CPUS-UTX</text>
<text x="206.1" y="155">CPUS-URX</text>
<text x="252.9" y="150.8">CPU-TMS</text>
<text x="252.9" y="152.5">CPU-TCK</text>
<text x="252.9" y="154.3">CPU-TDO</text>
<text x="268.9" y="155">PWM2-P</text>
<text x="269" y="151.5">PWM1-P</text>
<text x="269" y="153.3">PWM1-N</text>
<text x="206.1" y="161.3">CPUS-TDO</text>
<text x="252.9" y="156.1">CPU-TDI</text>
<text x="269" y="161.3">CPU-TDO</text>
<text x="269" y="156.8">PWM2-N</text>
<text x="206.3" y="163.9">CPUS-TMS</text>
<text x="206.3" y="166.6">CPUS-TDI</text>
<text x="247.7" y="165.9">TDI</text>
<text x="269" y="163.9">CPU-TMS</text>
<text x="269.2" y="166.6">CPU-TDI</text>
<text x="206.3" y="169.3">CPUS-TCK</text>
<text x="247.7" y="168.6">TCK</text>
<text x="269.2" y="169.3">CPU-TCK</text>
</g>
<text font-size="1.6" fill="#0f0" x="20.5" y="23.5">1.4V</text>
<g font-size="1.6" fill="#000080">
<text x="36.5" y="23.6">C35</text>
<text x="42.7" y="23.6">12pF</text>
<text x="88.9" y="23.6">C36</text>
<text x="95.2" y="23.6">18pF</text>
<text x="27.6" y="25.4">X1</text>
<text x="69.6" y="25.4">X2</text>
<text x="73.1" y="25.4">32.768KHz</text>
<text x="89.8" y="29">R14</text>
<text x="133.4" y="27.2">R17</text>
<text x="133.4" y="29">10K</text>
<text x="159.2" y="28.1">R15</text>
<text x="159.2" y="26.3">R12</text>
<text x="168.9" y="28.1">2K</text>
<text x="168.9" y="26.3">2K</text>
<text x="217" y="28.1">R16</text>
<text x="217" y="26.3">R13</text>
<text x="226.7" y="28.1">2K</text>
<text x="226.7" y="26.3">2K</text>
<text x="27.6" y="32.5">24MHz</text>
<text x="89.8" y="30.8">10M</text>
<text x="37.4" y="36.1">C37</text>
<text x="43.6" y="36.1">12pF</text>
<text x="88.9" y="36.1">C38</text>
<text x="95.2" y="36.1">18pF</text>
<text x="133.4" y="36.1">R18</text>
<text x="133.4" y="37.9">NC\10K</text>
<text x="159.2" y="40.5">R21</text>
<text x="159.2" y="38.8">R19</text>
<text x="168.9" y="40.5">2K</text>
<text x="168.9" y="38.8">2K</text>
<text x="217" y="38.8">R20</text>
<text x="217" y="40.5">R22</text>
<text x="226.7" y="38.8">2K</text>
<text x="226.7" y="40.5">2K</text>
<text x="21.4" y="70.8">C39</text>
<text x="32" y="70.8">C40</text>
<text x="40.9" y="70.8">C41</text>
<text x="48.9" y="70.8">C42</text>
<text x="61.4" y="70.8">R23</text>
<text x="82.7" y="70.8">C43</text>
<text x="112.9" y="70.8">C44</text>
<text x="122.7" y="70.8">C45</text>
<text x="21.4" y="72.5">104</text>
<text x="27.6" y="72.5">10uF-6.3V</text>
<text x="40.9" y="72.5">104</text>
<text x="48.9" y="72.5">2.2uF-6.3V</text>
<text x="61.4" y="72.5">200K-1%</text>
<text x="82.7" y="72.5">105-10V</text>
<text x="108.5" y="72.5">10uF-6.3V</text>
<text x="122.7" y="72.5">104</text>
<text x="179.6" y="77.9">R24</text>
<text x="179.6" y="80">100K-1%</text>
<text x="179.6" y="89.4">R25</text>
<text x="44.5" y="95.7">R26</text>
<text x="52.5" y="95.7">0R-1%</text>
<text x="168.6" y="90.3">C46</text>
<text x="168.9" y="92.1">102</text>
<text x="179.6" y="91.6">NC</text>
<text x="13.4" y="138.3">C47</text>
<text x="13.4" y="140.1">105-10V</text>
<text x="22.3" y="138.3">C48</text>
<text x="22.3" y="140.1">104</text>
<text x="33.8" y="138.3">C49</text>
<text x="33.8" y="140.1">10uF-6.3V</text>
<text x="43.6" y="138.3">C50</text>
<text x="43.6" y="140.1">105-10V</text>
<text x="51.6" y="138.3">C51</text>
<text x="51.6" y="140.1">105-10V</text>
<text x="59.6" y="138.3">C52</text>
<text x="59.6" y="140.1">104</text>
<text x="66.7" y="138.3">C53</text>
<text x="66.7" y="140.1">104</text>
<text x="73.8" y="138.3">C54</text>
<text x="73.8" y="140.1">103</text>
<text x="85.4" y="138.3">C55</text>
<text x="85.4" y="140.1">10uF-6.3V</text>
<text x="95.2" y="138.3">C56</text>
<text x="95.2" y="140.1">105-10V</text>
<text x="102.3" y="138.3">C57</text>
<text x="102.3" y="140.1">105-10V</text>
<text x="109.4" y="138.3">C58</text>
<text x="109.4" y="140.1">104</text>
<text x="123.6" y="138.3">C59</text>
<text x="123.6" y="140.1">103</text>
<text x="163.6" y="151.7">R27</text>
<text x="163.6" y="154.3">R28</text>
<text x="168.9" y="151.7">NC\10K</text>
<text x="168.9" y="154.3">NC\10K</text>
<text x="164.5" y="160.5">R29</text>
<text x="169.8" y="160.5">10K</text>
<text x="233" y="160.5">R30</text>
<text x="238.3" y="160.5">10K R0402 TDO</text>
<text x="13.4" y="164.1">C60</text>
<text x="13.4" y="165.9">10uF-6.3V</text>
<text x="31.2" y="164.1">C61</text>
<text x="31.2" y="165.9">105-10V</text>
<text x="39.2" y="164.1">C62</text>
<text x="39.2" y="165.9">105-10V</text>
<text x="47.2" y="164.1">C63</text>
<text x="47.2" y="165.9">105-10V</text>
<text x="55.2" y="164.1">C64</text>
<text x="55.2" y="165.9">105-10V</text>
<text x="71.2" y="164.1">C65</text>
<text x="71.2" y="165.9">104</text>
<text x="78.3" y="164.1">C66</text>
<text x="78.3" y="165.9">104</text>
<text x="99.6" y="164.1">C68</text>
<text x="99.6" y="165.9">102</text>
<text x="164.5" y="165.9">R33</text>
<text x="164.5" y="163.2">R31</text>
<text x="169.8" y="165.9">10K</text>
<text x="169.8" y="163.2">10K</text>
<text x="233" y="163.2">R32</text>
<text x="233" y="165.9">R34</text>
<text x="238.3" y="163.2">10K R0402 TMS</text>
<text x="238.3" y="165.9">10K R0402</text>
<text x="164.5" y="168.6">R35</text>
<text x="169.8" y="168.6">10K</text>
<text x="233" y="168.6">R36</text>
<text x="238.3" y="168.6">10K R0402</text>
<text x="13.4" y="186.3">C69</text>
<text x="13.4" y="188.1">10uF-6.3V</text>
<text x="23.2" y="186.3">C70</text>
<text x="23.2" y="188.1">105-10V</text>
<text x="31.2" y="186.3">C71</text>
<text x="31.2" y="188.1">104</text>
<text x="39.2" y="186.3">C72</text>
<text x="39.2" y="188.1">104</text>
<text x="47.2" y="186.3">C73</text>
<text x="47.2" y="188.1">103</text>
<text x="55.2" y="186.3">C74</text>
<text x="55.2" y="188.1">102</text>
</g>
<g font-size="1.6">
<text x="128.2" y="20.6">VCC-PM-CPUS</text>
<text x="155.8" y="23.6">VCC-PE</text>
<text x="213.6" y="23.6">VCC-PH</text>
<text x="25.5" y="27.2">1</text>
<text x="25.5" y="29">2</text>
<text x="39.5" y="27.2">4</text>
<text x="39.5" y="29">3</text>
<text x="42.7" y="25.4">C0402</text>
<text x="67.2" y="27.2">3</text>
<text x="83.1" y="27.2">4</text>
<text x="95.2" y="25.4">C0402</text>
<text x="172.5" y="28.1">R0402</text>
<text x="172.5" y="26.3">R0402</text>
<text x="230.3" y="28.1">R0402</text>
<text x="230.3" y="26.3">R0402</text>
<text x="17.8" y="33.4">GND</text>
<text x="27.6" y="34.3">TSX-3225</text>
<text x="58.4" y="30.6">GND</text>
<text x="67.2" y="32.5">2</text>
<text x="83.1" y="32.5">1</text>
<text x="89.8" y="32.5">R0402</text>
<text x="133.4" y="30.8">R0402</text>
<text x="43.6" y="37.9">C0402</text>
<text x="47.2" y="41.4">GND</text>
<text x="95.2" y="37.9">C0402</text>
<text x="99.6" y="41.4">GND</text>
<text x="133.4" y="39.6">R0402</text>
<text x="155.8" y="36.1">VCC-PH</text>
<text x="172.5" y="40.5">R0402</text>
<text x="172.5" y="38.8">R0402</text>
<text x="213.6" y="36.1">VCC-PH</text>
<text x="230.3" y="38.8">R0402</text>
<text x="230.3" y="40.5">R0402</text>
<text x="129.8" y="45">GND</text>
<text x="18.9" y="65.1">AVCC-AP</text>
<text x="175.2" y="71.6">AVCC-AP</text>
<text x="21.4" y="74.3">C0402</text>
<text x="30.3" y="74.3">C0603</text>
<text x="40.9" y="74.3">C0402</text>
<text x="48.9" y="74.3">C0402</text>
<text x="61.4" y="74.3">R0402</text>
<text x="82.7" y="74.3">C0402</text>
<text x="111.2" y="74.3">C0603</text>
<text x="122.7" y="74.3">C0402</text>
<text x="18.7" y="81.4">AGND</text>
<text x="37.4" y="81.4">AGND</text>
<text x="57.8" y="81.4">AGND</text>
<text x="79.2" y="81.4">AGND</text>
<text x="119.2" y="81.4">GND</text>
<text x="179.6" y="82.1">R0402</text>
<text x="166.8" y="93.9">C0402</text>
<text x="179.6" y="93.7">R0402</text>
<text x="52.5" y="97.4">R0402</text>
<text x="171.4" y="101">GND</text>
<text x="176.8" y="101">GND</text>
<text x="39.2" y="104.5">GND</text>
<text x="56.9" y="104.5">AGND</text>
<text x="10.9" y="130.9">VDD-CPUS</text>
<text x="31.3" y="130.9">VDD-GPU</text>
<text x="82.9" y="130.9">VDD-SYS</text>
<text x="13.4" y="141.9">C0402</text>
<text x="22.3" y="141.9">C0402</text>
<text x="33.8" y="141.9">C0603</text>
<text x="43.6" y="141.9">C0402</text>
<text x="51.6" y="141.9">C0402</text>
<text x="59.6" y="141.9">C0402</text>
<text x="66.7" y="141.9">C0402</text>
<text x="73.8" y="141.9">C0402</text>
<text x="85.4" y="141.9">C0603</text>
<text x="95.2" y="141.9">C0402</text>
<text x="102.3" y="141.9">C0402</text>
<text x="109.4" y="141.9">C0402</text>
<text x="123.6" y="141.9">C0402</text>
<text x="19.6" y="149">GND</text>
<text x="71.2" y="149">GND</text>
<text x="120.9" y="149">GND</text>
<text x="159.3" y="147.7">VCC-RTC</text>
<text x="176.1" y="151.7">R0402 CPUS-UTX</text>
<text x="176.1" y="154.3">R0402 CPUS-URX</text>
<text x="10.9" y="156.6">VDD-CPU</text>
<text x="68.7" y="156.6">VDD-CPU</text>
<text x="159.3" y="156.6">VCC-RTC</text>
<text x="175.2" y="160.5">R0402 CPUS-TDO</text>
<text x="228.7" y="157.5">VCC-PH</text>
<text x="13.4" y="167.7">C0603</text>
<text x="31.2" y="167.7">C0402</text>
<text x="39.2" y="167.7">C0402</text>
<text x="47.2" y="167.7">C0402</text>
<text x="55.2" y="167.7">C0402</text>
<text x="71.2" y="167.7">C0402</text>
<text x="78.3" y="167.7">C0402</text>
<text x="99.6" y="167.7">C0402</text>
<text x="175.2" y="165.9">R0402 CPUS-TDI</text>
<text x="175.2" y="163.2">R0402 CPUS-TMS</text>
<text x="157.2" y="169.3">GND</text>
<text x="175.2" y="168.6">R0402 CPUS-TCK</text>
<text x="10.9" y="178.9">VCC-DRAM</text>
<text x="52.5" y="174.8">GND</text>
<text x="96.9" y="174.8">GND</text>
<text x="13.4" y="189.9">C0603</text>
<text x="23.2" y="189.9">C0402</text>
<text x="31.2" y="189.9">C0402</text>
<text x="39.2" y="189.9">C0402</text>
<text x="47.2" y="189.9">C0402</text>
<text x="55.2" y="189.9">C0402</text>
<text x="52.5" y="197">GND</text>
<text x="230.3" y="196.1">Design Name</text>
<text x="230.3" y="201.4">Size</text>
<text x="232.1" y="203.2">A3</text>
<text x="237.4" y="201.4">Page Name</text>
<text x="287.2" y="201.4">Rev</text>
<text x="287.2" y="203.2">1.1</text>
<text x="230.3" y="206.8">Date:</text>
<text x="239.5" y="206.8">Friday, January 23, 2015</text>
<text x="265.8" y="206.8">Sheet</text>
<text x="274.7" y="206.8">9</text>
<text x="280.1" y="206.8">of</text>
<text x="285.4" y="206.8">16</text>
</g>
<g font-size="1.6" fill="#004080">
<text x="28.5" y="28.3">XIN</text>
<text x="33.8" y="28.3">GND</text>
<text x="28.5" y="30.1">GND XOUT</text>
<text x="249.1" y="41.3">TWI3-SDA</text>
<text x="249.1" y="39.5">TWI3-SCK</text>
</g>
<text font-size="1.6" fill="#004000" x="69.6" y="36.1">MM-11B</text>
<text font-size="1.2" x="63.2" y="39.2">低频(32.768KHz)晶振必须保留</text>
</svg>
